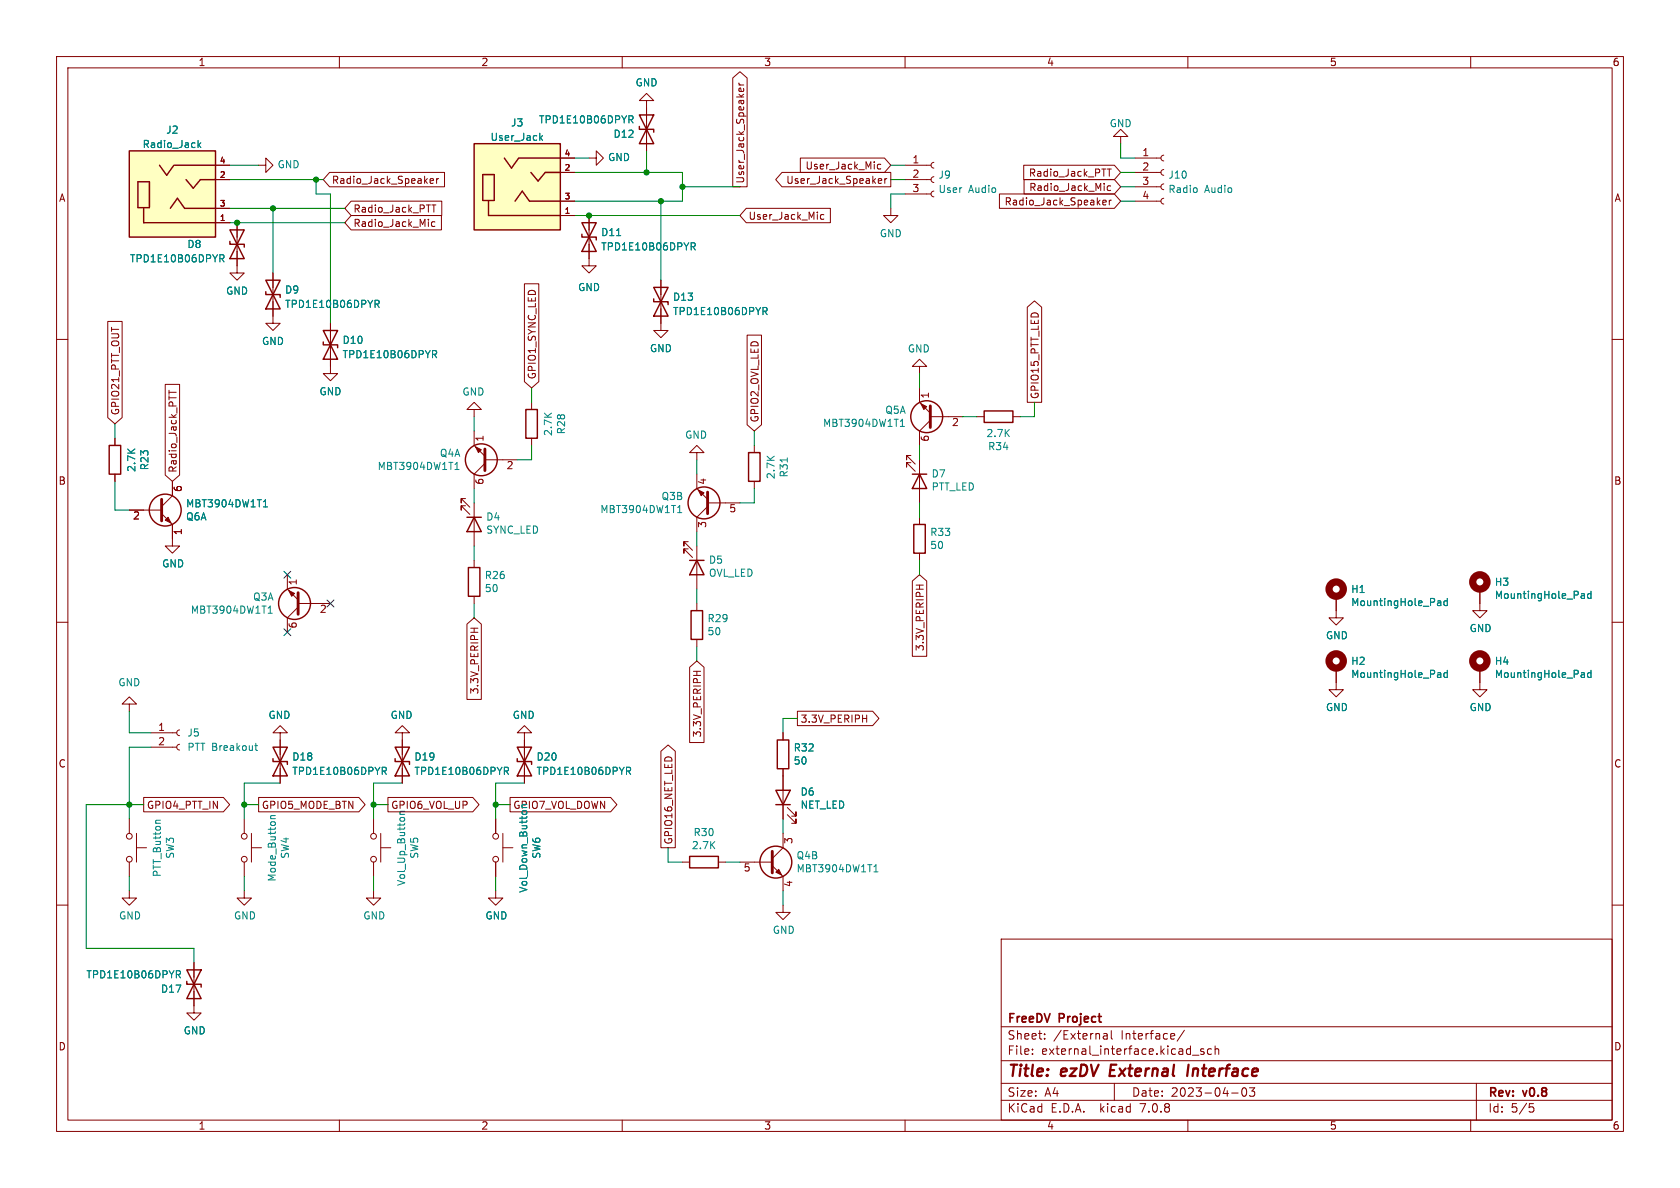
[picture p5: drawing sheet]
<svg xmlns="http://www.w3.org/2000/svg" width="297mm" height="210mm" viewBox="0 0 297 210" stroke-linecap="round" stroke-linejoin="round" font-family="sans-serif">
<g fill="none" stroke="#840000" stroke-width=".18">
<path d="M10 10h277v190h-277zM12 12h273v186h-273zM60 10v2M110 10v2M114.3 17.8h1.3l-1.3-1.3-1.3 1.3h1.3v8.9M129.5 13.8l1.3-1.1 1.3 1.1v19.2h-2.6zM130.6 14.7l.3 .3M130.6 15h.9M130.7 16.1l-.1-.3 .3-.2 .2 .6M131.4 15.6v.5M160 10v2M210 10v2"/>
<path d="M260 10v2M38.1 31.8h2.5M38.1 29.2h2.5M38.1 39.4h2.5M38.1 36.8h2.5M41.9 39.4v8.9h1.3l-1.3 1.2-1.3-1.2h1.3M45.7 29.2h1.3v-1.3l1.3 1.3-1.3 1.3v-1.3M58.3 30.5h20.3v2.5h-20.3l-1.2-1.2zM62.1 35.6h16v2.5h-16l-1.1-1.3zM62.1 38.1h15.9v2.5h-15.9l-1.1-1.2zM76 32l.6-.1v-.3h-.4l-.2 .2 .1 .6h.5M76.3 36.2h.8"/>
<path d="M76.7 36.2v1.3M76.9 39.3l-.4-.1-.2 .2 .1 .6h.5M77.2 31.6v.8M77.5 31.6l-.3 .2M99.1 38.1h2.5M99.1 30.5h2.5M99.1 35.6h2.5M99.1 27.9h2.5M104.1 27.9h1.3v-1.2l1.3 1.2-1.3 1.3v-1.3M104.1 38.1v8.9h1.3l-1.3 1.3-1.2-1.3h1.2M131.9 36.8h14.9v2.6h-14.9l-1.1-1.3zM138.2 30.5h19.3v2.5h-19.3l-1.1-1.2z"/>
<path d="M141.5 27.9h14.9l1.1 1.3-1.1 1.3h-14.9zM145.6 38l-.3-.1-.3 .3 .2 .5h.4M155.3 32.4h.5M155.3 31.6h.4l.2 .3-.6 .1M155.7 29.1l-.4-.1-.2 .3 .1 .5h.5M156.4 31.6v.8M156.8 31.6l-.4 .2M157.5 36.8v1.3h1.2l-1.2 1.3-1.3-1.3h1.3M160 34.3h4.6M160 31.8h4.6M160 29.2h4.6M165.1 33.8l-.3 .1-.2 .4 .1 .3 .4 .2"/>
<path d="M165.1 31.2l-.3 .2-.2 .3 .1 .4 .4 .2M165.1 28.7l-.3 .1-.2 .4 .1 .4 .4 .1M176.7 34.3h20.3l1.1 1.3-1.1 1.2h-20.3zM181 29.2h16l1.1 1.3-1.1 1.3h-16zM181 31.7h16l1.1 1.3-1.1 1.3h-16zM195 35.8l.6-.1-.1-.3h-.4l-.1 .2v.6h.5M195.7 29.9h.8M196.1 35.4v.8M196.1 29.9v1.3M196.3 32.9l-.3-.1-.3 .3 .2 .5h.4M196.5 35.4l-.4 .2M198.1 24.1h1.3l-1.3-1.2-1.3 1.2h1.3v1.3"/>
<path d="M200.7 30.5h4.5M200.7 35.6h4.5M200.7 27.9h4.5M200.7 33h4.5M205.7 35.1l-.3 .1-.2 .3 .2 .4 .3 .2M205.7 32.5l-.3 .1-.2 .4 .2 .4 .3 .1M205.7 30l-.3 .1-.2 .4 .2 .3 .3 .2M205.7 27.4l-.3 .2-.2 .3 .2 .4 .3 .1M10 60h2M19 56.8h2.6v17l-1.3 1.1-1.3-1.1zM48.3 48.3v8.9h1.2l-1.2 1.2-1.3-1.2h1.3M58.4 57.2v8.8h1.3l-1.3 1.3-1.3-1.3h1.3"/>
<path d="M92.7 50.2h2.6v17.3l-1.3 1.1-1.3-1.1zM116.8 49.5v8.9h1.3l-1.3 1.3-1.2-1.3h1.2M132.1 59.2h2.5v15.9l-1.3 1.1-1.2-1.1zM181.6 54.3l1.3-1.1 1.3 1.1v16.8h-2.6zM285 60h2M20.3 77.5v1.2M29.2 67.9h2.6v16.1l-1.3 1.1-1.3-1.1zM29.9 69v.7M29.9 69.3h1.3M83.8 72.4h1.3l-1.3-1.3-1.3 1.3h1.3v1.3M83.8 76.2v2.5l1.9 1.9M94 71.1v1.3"/>
<path d="M94 77.5v1.2M133.3 78.7v1.3M162.6 64.8h1.2l-1.2-1.3-1.3 1.3h1.3v1.2M162.6 68.6v2.5l1.9 1.9M164.5 74.3l-1.9 1.9v2.5M164.5 73.7h5.7M172.7 73.7h1.3M179.1 73.7h1.2M20.3 83.8v1.3M22.9 90.2h5.7M28.6 90.8l1.9 1.9v3.8h1.2l-1.2 1.3-1.3-1.3h1.3M30.5 85.1v2.5l-1.9 1.9"/>
<path d="M82.3 88.1h-.8v.8v-.8l1.6 1.6M82.3 89.4h-.8v.8v-.8l1.6 1.5M83.8 88.9v7.6M83.8 99.1v1.2M85.7 81.9l-1.9 1.9v2.6M85.7 81.3h5.7M121.7 95.8h-.8v.7v-.7l1.5 1.5M121.7 97h-.8v.8v-.8l1.5 1.6M123.2 83.8v2.6l1.9 1.9M123.2 80h1.3l-1.3-1.3-1.3 1.3h1.3v1.3M123.2 96.5v7.6M125.1 89.5l-1.9 1.9v2.6"/>
<path d="M125.1 88.9h5.7M133.3 85.1v1.3M161 80.5h-.7v.8v-.8l1.5 1.5M161 81.8h-.7v.8v-.8l1.5 1.5M162.6 81.3v7.6M162.6 91.4v1.3M162.6 97.8v1.3M10 110h2M50.8 101.6v2.5l1.9 1.9M52.7 106.7h5.7M52.7 107.3l-1.9 1.9v2.6M82.5 110.3l1.3-1.1 1.3 1.1v13.3h-2.6z"/>
<path d="M83.2 111.1h1.3M83.8 105.4v1.3M83.8 111.1v.7M121.9 118l1.3-1.2 1.3 1.2v13.3h-2.6zM122.6 118.7h1.3M123.2 106.7v1.3M123.2 113v1.3M123.2 118.7v.7M161.3 102.7l1.3-1.1 1.2 1.1v13.3h-2.5zM162 103.4h1.2M162.6 103.4v.8M236.2 118.1v3.8h1.3l-1.3 1.3-1.3-1.3h1.3"/>
<path d="M236.2 105.4v3.8h1.3l-1.3 1.3-1.3-1.3h1.3M261.6 118.1v3.8h1.3l-1.3 1.3-1.3-1.3h1.3M261.6 104.1v3.9h1.3l-1.3 1.2-1.3-1.2h1.3M285 110h2M22.9 124.5h1.2l-1.2-1.3-1.3 1.3h1.3v1.2M26.7 132.1h4.5M26.7 129.5h4.5M31.7 131.6l-.3 .1-.2 .4 .2 .3 .3 .2M31.7 129l-.3 .2-.2 .3 .2 .4 .3 .1M49.5 129.5h1.3l-1.3-1.2-1.2 1.2h1.2v8.9M71.1 129.5h1.3l-1.3-1.2-1.3 1.2h1.3v8.9M92.7 129.5h1.3l-1.3-1.2-1.3 1.2h1.3v8.9"/>
<path d="M116.8 132.8l1.3-1.1 1.3 1.1v17.1h-2.6zM138.4 129.5v1.3M138.4 135.9v8.9M141 125.7h13.3l1.1 1.3-1.1 1.3h-13.3zM152.5 127h.7M153.2 126.4v1.3M10 160h2M22.9 157.5v1.3h1.2l-1.2 1.2-1.3-1.2h1.3M22.9 144.8v2.5M22.9 152.4v2.5M24.1 149.9h1.8M24.1 147.3v5.1"/>
<path d="M25.4 141h14.1l1.1 1.2-1.1 1.3h-14.1zM43.2 157.5v1.3h1.2l-1.2 1.2-1.3-1.2h1.3M43.2 144.8v2.5M43.2 152.4v2.5M44.4 149.9h1.8M44.4 147.3v5.1M45.7 141h17.7l1.2 1.2-1.2 1.3h-17.7zM66 157.5v1.3h1.3l-1.3 1.2-1.2-1.2h1.2M66 144.8v2.5M66 152.4v2.5M67.3 149.9h1.8M67.3 147.3v5.1"/>
<path d="M68.6 141h15l1.1 1.2-1.1 1.3h-15zM87.6 157.5v1.3h1.3l-1.3 1.2-1.2-1.2h1.2M87.6 144.8v2.5M87.6 152.4v2.5M88.9 149.9h1.8M88.9 147.3v5.1M90.2 141h17.8l1.1 1.2-1.1 1.3h-17.8zM120.6 152.4h1.3M127 152.4h1.3M130.8 152.4h5.7M136.5 153l1.9 1.9v2.6M138.4 147.3v2.6l-1.9 1.9"/>
<path d="M139.2 144l1.5 1.5v-.7v.7h-.7M139.2 142.7l1.5 1.6v-.8v.8h-.7M285 160h2M34.3 170.2v8.9h1.3l-1.3 1.2-1.3-1.2h1.3M138.4 160v1.3h1.3l-1.3 1.3-1.2-1.3h1.2M177 166h108v32h-108zM60 198v2M110 198v2M160 198v2M177 194.5h108M177 191.5h108M177 187.5h108"/>
<path d="M177 181.5h108M182.5 186.3v.1M182.5 185.5v.1M184.7 183.6v.1M184.7 182.8v.1M195 183.5l.2 .2 .5-.1M195.1 182.8h.6v.9M195.7 183.1h-.5l-.2 .2M196.5 182.2v1.3l.2 .2M197 191.5v3M209.4 182.1l-1.3 2M210 198v2"/>
<path d="M210.8 186.5h1.2M212.8 185.5l-.3-.1-.3 .2 .1 .2 .5 .2v.3h-.6M214.2 185.5l-.5-.1-.2 .3v.4l.1 .2h.6M214.8 185.5l.2-.1 .4 .1 .1 .9M214.8 184.9v1.5M217.7 193.2h1.2M219.7 192.4l.2-.1a.81 .81 0 0 1 .6 .6 .81 .81 0 0 1-.3 .8l-.2 .1a.81 .81 0 0 1-.3-1.4zM220.9 192.3h.9l-.5 .6 .4 .1v.7l-.2 .1h-.4l-.2-.1M260 198v2M261 191.5v6.5M270.4 195.1h.7M270.5 195.7h.4l.3 .3-.2 .5-.5 .1"/>
<circle cx="22.9" cy="147.8" r=".51"/>
<circle cx="22.9" cy="151.9" r=".51"/>
<circle cx="43.2" cy="147.8" r=".51"/>
<circle cx="43.2" cy="151.9" r=".51"/>
<circle cx="66" cy="147.8" r=".51"/>
<circle cx="66" cy="151.9" r=".51"/>
<circle cx="87.6" cy="147.8" r=".51"/>
<circle cx="87.6" cy="151.9" r=".51"/>
</g>
<path d="M196.4 188.2l-.2 2h.9M210.1 188.2l-.2 2" fill="none" stroke="#840000" stroke-width=".4"/>
<g fill="none" stroke="#840000" stroke-width=".25">
<path d="M22.9 26.7h15.2v15.2h-15.2zM24.4 32.1h2v4.6h-2zM25.4 36.8v2.6h12.7M28.2 29.2l1.3 1.8 1.2-1.8M30.1 36.8l1.3-1.7 1.2 1.7h5.5M30.9 29.2h7.2M32.9 31.8l1.3 1.5 1.2-1.5h2.7M83.8 25.4h15.3v15.2h-15.3zM85.3 30.9h2.1v4.5h-2.1zM86.4 35.6v2.5h12.7M89.2 27.9l1.2 1.8 1.3-1.8M91.1 35.6l1.2-1.8 1.3 1.8h5.5"/>
<path d="M91.8 27.9h7.3M93.9 30.5l1.2 1.5 1.3-1.5h2.7M102.9 39.4h2.5l-2.5 5.1h2.5zM113 22.4v.5h2.6v.5M113 20.3l2.6 5.1h-2.6l2.6-5.1zM40.6 42.7v.5h2.6v.5M40.6 40.6h2.6l-2.6 5.1h2.6zM47 51.6v.5h2.5v.5M47 49.5h2.5l-2.5 5.1h2.5zM57.1 58.4h2.6l-2.6 5.1h2.6zM102.9 41.4v.5h2.5v.5M115.6 52.8v.5h2.5v.5"/>
<path d="M115.6 50.8h2.5l-2.5 5.1h2.5zM19.3 78.7h2v5.1h-2zM57.1 60.5v.5h2.6v.5M93 72.4h2v5.1h-2zM174 72.6h5.1v2.1h-5.1zM82.5 91.4h2.6M83.8 91.4l1.3 2.6h-2.6zM121.9 99.1h2.6M123.2 99.1l1.3 2.5h-2.6zM132.3 80h2.1v5.1h-2.1zM161.3 83.8h2.5M161.5 92.7h2.1v5.1h-2.1z"/>
<path d="M162.6 83.8l1.2 2.6h-2.5zM82.8 100.3h2v5.1h-2zM122.2 108h2v5h-2zM48.3 134.1v.5h2.5v.5M48.3 132.1h2.5l-2.5 5.1h2.5zM69.8 134.1v.5h2.6v.5M69.8 132.1h2.6l-2.6 5.1h2.6zM91.4 134.1v.5h2.6v.5M91.4 132.1h2.6l-2.6 5.1h2.6zM137.2 139.7h2.5l-1.3 2.5zM137.4 130.8h2v5.1h-2zM121.9 151.4h5.1v2h-5.1z"/>
<path d="M137.2 142.2h2.5M33 173.5v.5h2.6v.5M33 171.5l2.6 5h-2.6l2.6-5z"/>
<circle cx="163.8" cy="73.7" r="2.82"/>
<circle cx="29.2" cy="90.2" r="2.82"/>
<circle cx="85.1" cy="81.3" r="2.82"/>
<circle cx="124.5" cy="88.9" r="2.82"/>
<circle cx="52.1" cy="106.7" r="2.82"/>
<circle cx="137.2" cy="152.4" r="2.82"/>
</g>
<path d="M85.7 79.4v3.8M164.5 71.8v3.8M28.6 88.3v3.8M125.1 87v3.8M52.7 104.8v3.8M136.5 150.5v3.8" fill="none" stroke="#840000" stroke-width=".51"/>
<g fill="#840000" stroke="#840000" stroke-width=".18">
<path d="M123.4 86.6l1.1 .5-.5 .5z"/>
<path d="M137.2 154.2l.5-.5 .5 1z"/>
<path d="M84.1 79l1 .5-.5 .5z"/>
<path d="M29.2 91.9l.5-.5 .5 1.1z"/>
<path d="M162.8 71.4l1 .5-.5 .5z"/>
<path d="M51.1 104.4l1 .5-.5 .5z"/>
</g>
<g fill="none" stroke="#008484" stroke-width=".18">
<path d="M35 24.8v1.3M35.1 25.6l.4 .5M35.5 25.2l-.5 .5M95.6 24.3l.3 .5M95.9 24l-.5 .5M111.2 20.5h.5l.2 .2-.1 .4h-.6M111.5 21.1l.4 .6M211.6 33.3v.6M38.9 45h.5l.2 .3-.1 .3-.6 .1M39.2 45.7l.4 .6M66.3 53.1h.5l.2 .2-.1 .4h-.6M66.6 53.7l.4 .7"/>
<path d="M109 41.7h.7M122.2 42.9h.5l.2 .3-.1 .3-.6 .1M122.5 43.6l.4 .6M134.9 54.4h.5l.2 .2-.1 .4h-.6M135.2 55l.4 .6M76.5 62h.5l.2 .2-.1 .4h-.6M76.8 62.6l.4 .6M159.2 75.4h.7M159.3 74.4l.2-.3v1.3M46.6 89.6h.7M46.7 88.6l.2-.3v1.3M80.4 83h.8"/>
<path d="M80.6 82l.2-.3v1.3M119.8 90.6h.7M119.9 89.7l.3-.3v1.2M139.2 80.9v.8M47.4 108.4h.7M47.5 107.4l.3-.3v1.3M254.3 106.2h.2l.2 .2v.7M254.3 118.9h.2l.2 .2v.7M254.7 119.7l-.4 .1M254.7 119.2l-.4 .1M254.7 107l-.4 .1M254.7 106.5l-.4 .1"/>
<path d="M255.9 119l-.4-.1-.2 .3 .1 .5h.5M255.9 105.8v1.3M255.9 118.5v1.3M255.9 106.3l-.4-.1-.2 .3 .1 .5h.5M279.7 118.9h.2l.2 .2v.7M279.7 104.9h.2l.2 .2v.7M280.1 119.7l-.4 .1M280.1 119.2l-.4 .1M280.1 105.7l-.4 .1M280.1 105.2l-.4 .1M281.3 119l-.4-.1-.2 .3 .1 .5h.5M281.3 105l-.4-.1-.2 .3 .1 .5h.5"/>
<path d="M281.3 104.5v1.3M281.3 118.5v1.3M45 131.8h.5M45.2 131.4v1.1l.3 .2M67.6 135.6h.5l.2 .3-.1 .3-.6 .1M67.9 136.3l.4 .6M89.2 135.6h.5l.2 .3-.1 .3-.6 .1M89.5 136.3l.4 .6M110.8 135.6h.4l.3 .3-.1 .3-.6 .1M111.1 136.3l.4 .6M28.4 145h-.7l-.2 .4M47.8 144.7h.9"/>
<path d="M48.7 144.2h-.8l-.1 .3 .2 .2M154.5 154.1h.7M154.6 153.2l.3-.3v1.2M31.2 171.6h.5l.2 .2-.1 .4-.6 .1M31.5 172.3l.4 .6"/>
</g>
<g fill="#ffffc2" stroke="#ffffc2" stroke-width=".18">
<path d="M22.9 26.7h15.2v15.2h-15.2z"/>
<path d="M83.8 25.4h15.3v15.2h-15.3z"/>
</g>
<g fill="none" stroke="#840000" stroke-width="1.3">
<circle cx="236.2" cy="116.8" r="1.27"/>
<circle cx="236.2" cy="104.1" r="1.27"/>
<circle cx="261.6" cy="102.9" r="1.27"/>
<circle cx="261.6" cy="116.8" r="1.27"/>
</g>
<g fill="none" stroke="#008400" stroke-width=".18">
<path d="M40.6 29.2h5.1M40.6 31.8h16.5M40.6 36.8h20.4M40.6 39.4h20.4M48.3 36.8v11.5M55.9 31.8v2.5h2.5v22.9M101.6 30.5h19v5.1h-19M101.6 27.9h2.5M101.6 38.1h29.2M114.3 26.7v3.8M116.8 35.6v13.9M120.6 33h10.2"/>
<path d="M157.5 29.2h2.5M157.5 31.8h2.5M160 34.3h-2.5v2.5M198.1 25.4v2.5h2.6M198.1 30.5h2.6M198.1 35.6h2.6M198.1 33h2.6M20.3 74.9v2.6M83.8 73.7v2.5M94 78.7v2.6h-2.6M94 68.6v2.5M133.3 76.2v2.5"/>
<path d="M162.6 66v2.6M162.6 78.7v2.6M170.2 73.7h2.5M182.9 71.1v2.6h-2.6M20.3 85.1v5.1h2.6M83.8 86.4v2.5M83.8 96.5v2.6M123.2 81.3v2.5M123.2 94v2.5M133.3 86.4v2.5h-2.5M162.6 88.9v2.5M162.6 99.1v2.5"/>
<path d="M83.8 106.7v2.5M123.2 104.1v2.6M123.2 114.3v2.5M22.9 125.7v3.8h3.8M26.7 132.1h-3.8v12.7M49.5 138.4h-6.3v6.4M71.1 138.4h-5.1v6.4M92.7 138.4h-5.1v6.4M141 127h-2.6v2.5M22.9 154.9v2.6M25.4 142.2h-10.2v25.4h19.1v2.6M43.2 142.2h2.5"/>
<path d="M43.2 154.9v2.6M66 154.9v2.6M66 142.2h2.6M87.6 142.2h2.6M87.6 154.9v2.6M118.1 149.9v2.5h2.5M128.3 152.4h2.5M138.4 144.8v2.5M138.4 157.5v2.5"/>
</g>
<path d="M50.2 101l1.2 1.2M50.2 111.2l1.2 1.2M51.4 101l-1.2 1.2M51.4 111.2l-1.2 1.2M57.8 106.1l1.2 1.2M59 106.1l-1.2 1.2" fill="none" stroke="#000084" stroke-width=".18"/>
<g fill="#008400" stroke="#008400" stroke-width=".18">
<circle cx="55.9" cy="31.8" r=".46"/>
<circle cx="48.3" cy="36.8" r=".46"/>
<circle cx="41.9" cy="39.4" r=".46"/>
<circle cx="116.8" cy="35.6" r=".46"/>
<circle cx="104.1" cy="38.1" r=".46"/>
<circle cx="114.3" cy="30.5" r=".46"/>
<circle cx="120.6" cy="33" r=".46"/>
<circle cx="22.9" cy="142.2" r=".46"/>
<circle cx="43.2" cy="142.2" r=".46"/>
<circle cx="66" cy="142.2" r=".46"/>
<circle cx="87.6" cy="142.2" r=".46"/>
</g>
<g font-size="2.8" fill="#840000">
<text x="178" y="190.9">Title:</text>
<text x="187.7" y="190.9">ezDV</text>
<text x="197" y="190.9">External</text>
<text x="211.5" y="190.9">Interface</text>
</g>
<g font-size="2.1" fill="#840000">
<text x="178" y="184">Sheet:</text>
<text x="178" y="181.2">FreeDV</text>
<text x="186.2" y="184">/External</text>
<text x="187.3" y="181.2">Project</text>
<text x="198.2" y="184">Interface/</text>
<text x="178" y="186.7">File:</text>
<text x="184.1" y="186.7">external_interface.kicad_sch</text>
<text x="178" y="196.9">KiCad</text>
<text x="178" y="194.1">Size:</text>
<text x="184.7" y="194.1">A4</text>
<text x="185.7" y="196.9">E.D.A.</text>
<text x="194.6" y="196.9">kicad</text>
<text x="200" y="194.1">Date:</text>
<text x="201.8" y="196.9">7.0.8</text>
<text x="207" y="194.1">2023-04-03</text>
<text x="263" y="194.3">Rev:</text>
<text x="263" y="196.9">Id:</text>
<text x="267.1" y="196.9">5/5</text>
<text x="269.4" y="194.3">v0.8</text>
</g>
<g font-size="1.8" fill="#840000">
<text x="35" y="11.9">1</text>
<text x="85" y="11.9">2</text>
<text x="135" y="11.9">3</text>
<text x="185" y="11.9">4</text>
<text x="235" y="11.9">5</text>
<text x="285" y="11.9">6</text>
<text x="161.2" y="29">1</text>
<text x="201.9" y="27.7">1</text>
<text x="10.3" y="35.9">A</text>
<text x="58.6" y="32.7">Radio_Jack_Speaker</text>
<text x="131.8" y="32.5" transform="rotate(-90 131.8 32.5)">User_Jack_Speaker</text>
<text x="138.9" y="32.7">User_Jack_Speaker</text>
<text x="142.3" y="30.2">User_Jack_Mic</text>
<text x="161.2" y="31.5">2</text>
<text x="161.2" y="34">3</text>
<text x="181.8" y="31.4">Radio_Jack_PTT</text>
<text x="181.9" y="34">Radio_Jack_Mic</text>
<text x="201.9" y="30.2">2</text>
<text x="201.9" y="32.8">3</text>
<text x="201.9" y="35.3">4</text>
<text x="285.3" y="35.9">A</text>
<text x="62.4" y="37.8">Radio_Jack_PTT</text>
<text x="62.4" y="40.3">Radio_Jack_Mic</text>
<text x="132.2" y="39.1">User_Jack_Mic</text>
<text x="177.5" y="36.5">Radio_Jack_Speaker</text>
<text x="94.9" y="67.2" transform="rotate(-90 94.9 67.2)">GPIO1_SYNC_LED</text>
<text x="164.5" y="70.6" transform="rotate(-90 164.5 70.6)">1</text>
<text x="183.8" y="70.6" transform="rotate(-90 183.8 70.6)">GPIO15_PTT_LED</text>
<text x="21.3" y="73.5" transform="rotate(-90 21.3 73.5)">GPIO21_PTT_OUT</text>
<text x="134.3" y="74.8" transform="rotate(-90 134.3 74.8)">GPIO2_OVL_LED</text>
<text x="168.2" y="75.6">2</text>
<text x="31.4" y="83.7" transform="rotate(-90 31.4 83.7)">Radio_Jack_PTT</text>
<text x="85.8" y="78.2" transform="rotate(-90 85.8 78.2)">1</text>
<text x="89.5" y="83.3">2</text>
<text x="164.5" y="78.2" transform="rotate(-90 164.5 78.2)">6</text>
<text x="10.3" y="85.9">B</text>
<text x="32.5" y="87.1" transform="rotate(-90 32.5 87.1)">6</text>
<text x="85.8" y="85.8" transform="rotate(-90 85.8 85.8)">6</text>
<text x="125.2" y="85.8" transform="rotate(-90 125.2 85.8)">4</text>
<text x="285.3" y="85.9">B</text>
<text x="23.4" y="92.2">2</text>
<text x="32.5" y="94.7" transform="rotate(-90 32.5 94.7)">1</text>
<text x="125.2" y="93.4" transform="rotate(-90 125.2 93.4)">3</text>
<text x="128.8" y="90.9">5</text>
<text x="52.8" y="103.6" transform="rotate(-90 52.8 103.6)">1</text>
<text x="52.8" y="111.2" transform="rotate(-90 52.8 111.2)">6</text>
<text x="56.4" y="108.7">2</text>
<text x="163.5" y="115.2" transform="rotate(-90 163.5 115.2)">3.3V_PERIPH</text>
<text x="84.8" y="122.8" transform="rotate(-90 84.8 122.8)">3.3V_PERIPH</text>
<text x="27.9" y="129.3">1</text>
<text x="27.9" y="131.8">2</text>
<text x="124.1" y="130.4" transform="rotate(-90 124.1 130.4)">3.3V_PERIPH</text>
<text x="141.4" y="128">3.3V_PERIPH</text>
<text x="10.3" y="135.9">C</text>
<text x="285.3" y="135.9">C</text>
<text x="25.9" y="143.2">GPIO4_PTT_IN</text>
<text x="46.2" y="143.2">GPIO5_MODE_BTN</text>
<text x="69.1" y="143.2">GPIO6_VOL_UP</text>
<text x="119.1" y="149.4" transform="rotate(-90 119.1 149.4)">GPIO16_NET_LED</text>
<text x="140.4" y="149.3" transform="rotate(-90 140.4 149.3)">3</text>
<text x="131.4" y="154.4">5</text>
<text x="140.4" y="156.9" transform="rotate(-90 140.4 156.9)">4</text>
<text x="10.3" y="185.9">D</text>
<text x="285.3" y="185.9">D</text>
<text x="35" y="199.9">1</text>
<text x="85" y="199.9">2</text>
<text x="135" y="199.9">3</text>
<text x="185" y="199.9">4</text>
<text x="235" y="199.9">5</text>
<text x="285" y="199.9">6</text>
</g>
<g font-size="1.8" fill="#008484">
<text x="112.3" y="15.5">GND</text>
<text x="29.3" y="23.8">J2</text>
<text x="90.2" y="22.6">J3</text>
<text x="95.2" y="22">TPD1E10B06DPYR</text>
<text x="196.1" y="22.7">GND</text>
<text x="25.1" y="26.4">Radio_Jack</text>
<text x="49" y="29.9">GND</text>
<text x="86.6" y="25.1">User_Jack</text>
<text x="107.4" y="28.7">GND</text>
<text x="108.4" y="24.6">D12</text>
<text x="165.8" y="31.8">J9</text>
<text x="165.8" y="34.3">User</text>
<text x="171.2" y="34.3">Audio</text>
<text x="206.5" y="31.8">J10</text>
<text x="206.5" y="34.3">Radio</text>
<text x="213" y="34.3">Audio</text>
<text x="106.2" y="41.9">D11</text>
<text x="22.9" y="46.6">TPD1E10B06DPYR</text>
<text x="33" y="44">D8</text>
<text x="106.2" y="44.5">TPD1E10B06DPYR</text>
<text x="155.4" y="42.1">GND</text>
<text x="39.9" y="52.3">GND</text>
<text x="50.3" y="52.1">D9</text>
<text x="102.1" y="51.7">GND</text>
<text x="118.9" y="53.4">D13</text>
<text x="50.3" y="54.6">TPD1E10B06DPYR</text>
<text x="118.9" y="55.9">TPD1E10B06DPYR</text>
<text x="46.2" y="61.2">GND</text>
<text x="60.5" y="63.5">TPD1E10B06DPYR</text>
<text x="60.5" y="61">D10</text>
<text x="114.8" y="62.5">GND</text>
<text x="160.4" y="62.5">GND</text>
<text x="56.4" y="70.1">GND</text>
<text x="81.7" y="70.1">GND</text>
<text x="97.8" y="77.2" transform="rotate(-90 97.8 77.2)">2.7K</text>
<text x="100.1" y="76.9" transform="rotate(-90 100.1 76.9)">R28</text>
<text x="121" y="77.7">GND</text>
<text x="145.4" y="75.7">MBT3904DW1T1</text>
<text x="156.4" y="73.4">Q5A</text>
<text x="174.3" y="77.5">2.7K</text>
<text x="24.1" y="83.5" transform="rotate(-90 24.1 83.5)">2.7K</text>
<text x="26.4" y="83.2" transform="rotate(-90 26.4 83.2)">R23</text>
<text x="66.7" y="83.3">MBT3904DW1T1</text>
<text x="77.7" y="81">Q4A</text>
<text x="174.6" y="79.8">R34</text>
<text x="32.8" y="89.9">MBT3904DW1T1</text>
<text x="116.9" y="88.6">Q3B</text>
<text x="137.2" y="84.8" transform="rotate(-90 137.2 84.8)">2.7K</text>
<text x="139.5" y="84.5" transform="rotate(-90 139.5 84.5)">R31</text>
<text x="164.6" y="84.6">D7</text>
<text x="164.6" y="86.9">PTT_LED</text>
<text x="32.8" y="92.2">Q6A</text>
<text x="85.9" y="92.2">D4</text>
<text x="85.9" y="94.5">SYNC_LED</text>
<text x="106" y="90.9">MBT3904DW1T1</text>
<text x="164.3" y="94.9">R33</text>
<text x="28.6" y="100.5">GND</text>
<text x="125.2" y="99.8">D5</text>
<text x="164.3" y="97.3">50</text>
<text x="44.6" y="106.4">Q3A</text>
<text x="85.6" y="102.6">R26</text>
<text x="85.6" y="104.9">50</text>
<text x="125.2" y="102.2">OVL_LED</text>
<text x="238.8" y="105">H1</text>
<text x="238.8" y="107.3">MountingHole_Pad</text>
<text x="264.2" y="103.8">H3</text>
<text x="264.2" y="106.1">MountingHole_Pad</text>
<text x="33.6" y="108.7">MBT3904DW1T1</text>
<text x="125" y="110.2">R29</text>
<text x="125" y="112.5">50</text>
<text x="234.3" y="113.2">GND</text>
<text x="259.7" y="111.9">GND</text>
<text x="238.8" y="117.7">H2</text>
<text x="264.2" y="117.7">H4</text>
<text x="20.8" y="121.5">GND</text>
<text x="234.3" y="125.9">GND</text>
<text x="238.8" y="120">MountingHole_Pad</text>
<text x="259.7" y="125.9">GND</text>
<text x="264.2" y="120">MountingHole_Pad</text>
<text x="33" y="130.4">J5</text>
<text x="47.4" y="127.3">GND</text>
<text x="69" y="127.3">GND</text>
<text x="90.5" y="127.3">GND</text>
<text x="33" y="132.9">PTT Breakout</text>
<text x="51.6" y="137.2">TPD1E10B06DPYR</text>
<text x="51.6" y="134.6">D18</text>
<text x="73.2" y="137.2">TPD1E10B06DPYR</text>
<text x="73.2" y="134.6">D19</text>
<text x="94.8" y="137.2">TPD1E10B06DPYR</text>
<text x="94.8" y="134.6">D20</text>
<text x="140.2" y="133">R32</text>
<text x="140.2" y="135.4">50</text>
<text x="90.6" y="143.2">GPIO7_VOL_DOWN</text>
<text x="141.4" y="140.8">D6</text>
<text x="141.4" y="143.2">NET_LED</text>
<text x="122.5" y="148">R30</text>
<text x="28.7" y="155.1" transform="rotate(-90 28.7 155.1)">PTT_Button</text>
<text x="31" y="151.9" transform="rotate(-90 31 151.9)">SW3</text>
<text x="49" y="155.9" transform="rotate(-90 49 155.9)">Mode_Button</text>
<text x="51.3" y="151.9" transform="rotate(-90 51.3 151.9)">SW4</text>
<text x="74.1" y="151.9" transform="rotate(-90 74.1 151.9)">SW5</text>
<text x="95.7" y="151.9" transform="rotate(-90 95.7 151.9)">SW6</text>
<text x="122.2" y="150.3">2.7K</text>
<text x="140.7" y="152.1">Q4B</text>
<text x="140.7" y="154.4">MBT3904DW1T1</text>
<text x="71.8" y="156.7" transform="rotate(-90 71.8 156.7)">Vol_Up_Button</text>
<text x="93.4" y="157.9" transform="rotate(-90 93.4 157.9)">Vol_Down_Button</text>
<text x="21" y="162.7">GND</text>
<text x="41.3" y="162.7">GND</text>
<text x="64.1" y="162.7">GND</text>
<text x="85.7" y="162.7">GND</text>
<text x="136.5" y="165.3">GND</text>
<text x="15.2" y="173.2">TPD1E10B06DPYR</text>
<text x="28.4" y="175.7">D17</text>
<text x="32.4" y="183.1">GND</text>
</g>
<g font-size="1.4" fill="#840000">
<text x="38.8" y="29">4</text>
<text x="99.7" y="27.7">4</text>
<text x="38.8" y="31.5">2</text>
<text x="99.7" y="30.2">2</text>
<text x="99.7" y="35.3">3</text>
<text x="38.8" y="39.1">1</text>
<text x="38.8" y="36.6">3</text>
<text x="99.7" y="37.8">1</text>
</g>
</svg>
